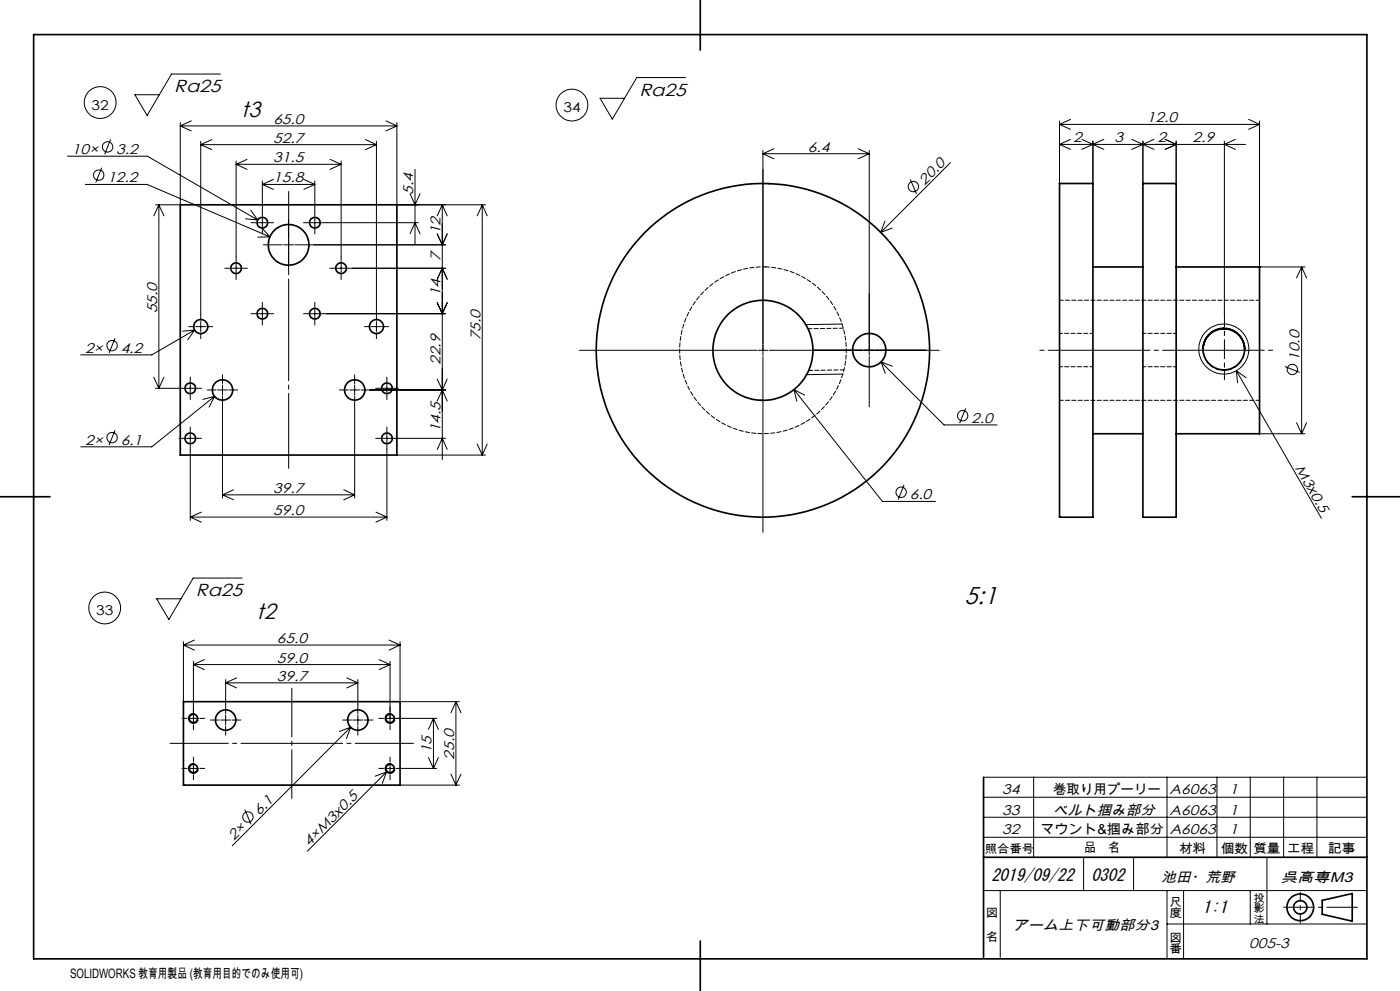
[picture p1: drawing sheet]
<svg xmlns="http://www.w3.org/2000/svg" width="420mm" height="297mm" viewBox="0 0 420 297" stroke-linecap="round" stroke-linejoin="round" font-family="sans-serif">
<g fill="none" stroke="#000" stroke-width=".3">
<path d="M54.1 36.7v24.7h-7.4M54.1 37.7h65M54.1 37.7l3.3 1.5M57.4 36.2l-3.3 1.5M66.1 22.2h-14.6l-7.4 12.4-3.6-6.2h7.3M115.8 36.2l3.3 1.5M119.1 36.7v24.7h26.6M119.1 37.7l-3.3 1.5M205.7 23.2h-14.7l-7.3 12.5-3.7-6.2h7.4M317.9 36.3v18.7M317.9 37.3h60M317.9 37.3l3.3 1.5"/>
<path d="M321.2 35.8l-3.3 1.5M374.6 35.8l3.3 1.5M377.9 36.3v43.7h13.6M377.9 37.3l-3.3 1.5M20.2 46.8h24l33.1 19.1M25.6 55.3h18.5l36.9 15.7M30.5 50.3l-1.8 4.4M33.2 41.8l-1.8 4.4M60.2 42.3v53.7M60.2 43.4h52.7M60.2 43.4l3.3 1.4M63.5 41.8l-3.3 1.6"/>
<path d="M70.8 48.3v30.2M70.8 49.2h31.5M70.8 49.2l3.3 1.6M74.1 47.8l-3.3 1.4M78.7 54.3v10.5M78.7 55.3h15.7M78.7 55.3l3.3 1.5M82 53.8l-3.3 1.5M91.2 53.8l3.2 1.5M94.4 54.3v10.5M94.4 55.3l-3.2 1.5M99 47.8l3.3 1.4"/>
<path d="M102.3 48.3v30.2M102.3 49.2l-3.3 1.6M109.6 41.8l3.3 1.6M112.9 42.3v53.7M112.9 43.4l-3.3 1.4M123 58.1l1.5 3.3 1.5-3.3M124.5 50.7v22.4M228.9 45.1v61.4M228.9 46.1h31.9M228.9 46.1l3.3 1.5M232.2 44.6l-3.3 1.5M257.5 44.6l3.3 1.5"/>
<path d="M260.8 45.1v61.3M260.8 46.1l-3.3 1.5M273.1 53.7l1.9 4.4M285.1 48.8l-20.9 20.8M317.9 43.3h55.8M317.9 43.3l3.3 1.5M321.2 41.8l-3.3 1.5M324.6 41.8l3.3 1.5M327.9 42.3v12.7M327.9 43.3l3.3 1.5M327.9 43.3l-3.3 1.5M331.2 41.8l-3.3 1.5"/>
<path d="M339.5 41.8l3.4 1.5M342.9 42.3v12.7M342.9 43.3l-3.4 1.5M342.9 43.3l3.3 1.5M346.2 41.8l-3.3 1.5M349.6 41.8l3.2 1.5-3.2 1.5M352.8 42.3v12.7M367.3 42.3v52.6M370.6 41.8l-3.3 1.5 3.3 1.5M47.7 61.4v55M47.7 61.4l1.5 3.3M47.7 61.4l-1.6 3.3"/>
<path d="M70.8 78.9v3M73.7 65.6l3.6 .3M75.2 63l2.1 2.9M75.3 66.7h1.5M77.2 66.7h3M78.5 68.3l2.5 2.7M78.7 65.2v3M78.7 68.6v1.5M79 73.4h5.7M80.6 66.7h1.5M81 71l-3.7 .1M85.1 73.4h3"/>
<path d="M86.6 65.8v5.7M86.6 71.9v3M86.6 75.3v5.7M91.1 66.7h1.5M93 66.7h3M94.4 65.2v3M94.4 68.6v1.5M102.3 78.9v3M123 70.1l1.5-3.4 1.5 3.4M125.5 66.7h-29.2M131.2 70.1l1.5 3.3 1.5-3.3M132.7 61.4v76.3"/>
<path d="M132.7 61.4l1.5 3.3M132.7 61.4l-1.5 3.3M133.7 73.4h-45.2M144.7 61.4v75M144.7 61.4l1.5 3.3M144.7 61.4l-1.5 3.3M265.5 66.2l-1.3 3.4M267.6 68.4l-3.4 1.2M56.6 97.9h1.7M58.4 98.9l-12.9 7.5h-21.3M58.4 98.9l-3.6 .4M58.4 98.9l-2.1 3"/>
<path d="M58.7 97.9h3M60.2 96.4v3M60.2 99.8v1.7M62.1 97.9h1.7M67.4 80.4h1.5M69.3 80.4h3M70.8 82.3v1.5M72.7 80.4h1.5M75.3 94h1.5M77.2 94h3M78.7 90.6v1.5M78.7 92.5v3"/>
<path d="M78.7 95.9v1.5M80.6 94h1.5M91.1 94h1.5M93 94h3M94.4 90.6v1.5M94.4 92.5v3M94.4 95.9v1.5M98.9 80.4h1.5M100.8 80.4h3M102.3 82.3v1.5M109.3 97.9h1.8M111.4 97.9h3"/>
<path d="M112.9 96.4v3M112.9 99.8v1.7M114.8 97.9h1.8M131.2 90.7l1.5 3.3 1.5-3.3M131.2 83.7l1.5-3.3 1.5 3.3M133.7 94h-37.4M133.7 80.4h-29.5M252.6 97.1l-10.8 .2M390.5 80v50M390.5 80l1.5 3.3M390.5 80l-1.5 3.3M34.5 101.3l-1.8 4.5"/>
<path d="M46.1 113.1l1.6 3.3M46.7 116.4h8.5M49.2 113.1l-1.5 3.3M55.6 116.4h3M57.1 113v1.5M57.1 114.9v3M57.1 118.3v1.5M59 116.4h1.5M62.2 116.9h2.6M64.4 118.8l-18.9 15.1h-21.3M64.4 118.8l-3.5 .9M64.4 118.8l-1.7 3.2"/>
<path d="M65.3 116.9h3M66.7 112.3v2.7M66.7 115.4v3M66.7 118.8v30.5M68.7 116.9h2.6M101.8 116.9h2.7M104.9 116.9h3M106.4 112.3v2.7M106.4 115.4v3M106.4 118.8v30.5M112.7 116.4h1.5M114.6 116.4h3"/>
<path d="M116.1 113v1.5M116.1 114.9v3M116.1 118.3v1.5M118 116.4h1.5M131.2 113.6l1.5 3.3M132.7 116.9l1.5 3.3M132.7 116.9l-1.5 3.3M133.7 116.9h-25.4M134.2 113.6l-1.5 3.3M173.8 105h53.2M227.4 105h3M228.9 106.9v52.7"/>
<path d="M230.8 105h51M238.2 116.8l26.5 33.5h16M238.2 116.8l.8 3.5M238.2 116.8l3.2 1.6M243.8 104.9h15.1M252.8 112.1l-10.8 .2M259.3 104.9h3M260.8 106.8v15.1M262.7 104.9h15.1M264.3 108.5l18.9 18.8h15.9M264.3 108.5l1.3 3.4M264.3 108.5l3.4 1.2"/>
<path d="M370.9 111.1l25.5 44.2M370.9 111.1l.4 3.6M370.9 111.1l2.9 2.1M385.5 109.9l4.4 1.7M34.5 128.9l-1.8 4.5M53.7 131.4h1.5M55.6 131.4h3M57.1 128v1.5M57.1 129.9v3M57.1 133.3v22.7M59 131.4h1.5M112.7 131.4h1.5"/>
<path d="M114.6 131.4h3M116.1 128v1.5M116.1 129.9v3M116.1 133.3v22.7M119.1 136.4h26.6M131.2 134.7l1.5-3.3 1.5 3.3M133.7 131.4h-15.7M143.2 133.1l1.5 3.3M146.2 133.1l-1.5 3.3M289.7 122.4l-1.8 4.4M377.9 130h13.6M389 126.7l1.5 3.3"/>
<path d="M392 126.7l-1.5 3.3M57.1 155h59M57.1 155l3.3 1.5M60.4 153.5l-3.3 1.5M66.7 148.3h39.7M66.7 148.3l3.4 1.5M70.1 146.8l-3.4 1.5M103.1 146.8l3.3 1.5M106.4 148.3l-3.3 1.5M112.8 153.5l3.3 1.5M116.1 155l-3.3 1.5M271.2 145.3l-1.7 4.5"/>
<path d="M72.6 173.2h-14.6l-7.3 12.5-3.7-6.2h7.3M55 192.3v18M55 193.3h65M55 193.3l3.3 1.5M58 198.2v18.6M58 199.2h59M58 199.2l3.3 1.5M58.3 191.8l-3.3 1.5M61.3 197.7l-3.3 1.5M113.7 197.7l3.3 1.5M116.7 191.8l3.3 1.5M117 198.2v18.6"/>
<path d="M117 199.2l-3.3 1.5M120 192.3v18h17.8M120 193.3l-3.3 1.5M54.6 215.3h1.5M56.5 215.3h3M58 217.2v1.5M58.4 213.9a1.5 1.5 0 0 0-1.8 1 1.5 1.5 0 0 0 1 1.8 1.5 1.5 0 0 0 1.9-1M59.9 215.3h1.5M63.1 215.8h2.7M66.2 215.8h3M67.7 214.3v3M67.7 217.7v2.6"/>
<path d="M67.7 203.7v10.2M67.7 204.6h39.7M67.7 204.6l3.3 1.6M69.6 215.8h2.6M71 203.2l-3.3 1.4M102.8 215.8h2.6M104 203.2l3.4 1.4M105.2 217.9l-35.5 35.6M105.2 217.9l-3.4 1.3M105.2 217.9l-1.3 3.5M105.8 215.8h3.1M107.4 214.3v3"/>
<path d="M107.4 217.7v2.6M107.4 203.7v10.2M107.4 204.6l-3.4 1.6M109.3 215.8h2.6M113.6 215.3h1.5M117 217.2v1.5M117.4 213.9a1.5 1.5 0 0 0-1.8 1 1.5 1.5 0 0 0 1 1.8 1.5 1.5 0 0 0 1.9-1M130 215.3v15M130 215.3l1.5 3.3M130 215.3l-1.5 3.3M131 215.3h-15.5M136.8 210.3v25"/>
<path d="M136.8 210.3l1.5 3.3M136.8 210.3l-1.5 3.3M54.6 230.3h1.5M56.5 230.3h3M58 226.9v1.5M58 228.8v3M58 232.2v1.5M58.4 228.8a1.51 1.51 0 0 0-1.8 1.1 1.51 1.51 0 0 0 1 1.9 1.51 1.51 0 0 0 1.9-1.1M59.9 230.3h1.5M113.6 230.3h1.5M115.5 230.3h3M116 231.3l-23.8 23.8"/>
<path d="M116 231.3l-3.4 1.3M116 231.3l-1.3 3.5M117 226.9v1.5M117 228.8v3M117 232.2v1.5M117.4 228.8a1.51 1.51 0 0 0-1.8 1.1 1.51 1.51 0 0 0 1 1.9 1.51 1.51 0 0 0 1.9-1.1M120 235.3h17.8M128.5 227l1.5 3.3M131 230.3h-12.1M131.5 227l-1.5 3.3M135.3 232l1.5 3.3M138.3 232l-1.5 3.3"/>
<path d="M295.1 238.9h115M295.1 232.9h115M310.1 232.9v24M350.1 232.9v24M365.1 232.9v24M375.1 232.9v24M385.1 232.9v24M395.1 232.9v24M73.4 242.6l1.9 4.4M295.1 250.9h115M295.1 244.9h115M325.1 256.9v10"/>
<path d="M340.1 256.9v10M380.1 256.9v20M295.1 266.9h115M300.1 266.9v20M350.1 276.9h60M350.1 266.9v20.4M355.1 266.9v20.5M375.1 266.9v10"/>
<circle cx="30" cy="30.7" r="4.8"/>
<circle cx="171.6" cy="31.5" r="4.8"/>
<circle cx="29.6" cy="52.5" r="1.55"/>
<circle cx="32.3" cy="44" r="1.56"/>
<circle cx="274" cy="55.9" r="1.57"/>
<circle cx="33.6" cy="103.6" r="1.56"/>
<circle cx="367.2" cy="104.6" r="7.5"/>
<circle cx="387.7" cy="110.7" r="1.56"/>
<circle cx="33.6" cy="131.1" r="1.55"/>
<circle cx="288.8" cy="124.6" r="1.55"/>
<circle cx="270.3" cy="147.5" r="1.55"/>
<circle cx="31.4" cy="182.2" r="4.8"/>
<circle cx="74.4" cy="244.8" r="1.56"/>
</g>
<g fill="none" stroke="#000" stroke-width=".5">
<path d="M10.1 10.4h400v277h-400zM210.1 0v15M317.9 55h10v100h-10zM342.9 55h9.9v100h-9.9zM54.1 61.4h65v75h-65zM327.9 80h15M352.8 80h25.1M377.9 80h.1M377.9 80v50h-25.1M360.9 104.8a6.2 6.2 0 0 1 6.3-6.3 6.2 6.2 0 0 1 6.2 6.3M327.9 130h15M0 148.9h15"/>
<path d="M405.7 148.9h14.3M55 210.3h65v25h-65zM295.1 232.9v54M295.1 256.9h115M396.7 269.8l9-2v8.3l-9-2.1zM210.1 282v15"/>
<circle cx="78.7" cy="66.7" r="1.59"/>
<circle cx="86.6" cy="73.4" r="6.1"/>
<circle cx="94.5" cy="66.7" r="1.59"/>
<circle cx="60.2" cy="97.9" r="2.11"/>
<circle cx="70.8" cy="80.4" r="1.6"/>
<circle cx="78.7" cy="94" r="1.59"/>
<circle cx="94.5" cy="94" r="1.59"/>
<circle cx="102.3" cy="80.4" r="1.6"/>
<circle cx="112.9" cy="97.9" r="2.1"/>
<circle cx="57.1" cy="116.4" r="1.59"/>
<circle cx="66.8" cy="116.9" r="3.1"/>
<circle cx="106.4" cy="116.9" r="3.1"/>
<circle cx="116.1" cy="116.4" r="1.59"/>
<circle cx="228.9" cy="105" r="15"/>
<circle cx="228.9" cy="105" r="50"/>
<circle cx="260.8" cy="104.9" r="5"/>
<circle cx="367.1" cy="104.6" r="6.2"/>
<circle cx="57.1" cy="131.4" r="1.6"/>
<circle cx="116.1" cy="131.4" r="1.6"/>
<circle cx="58" cy="215.3" r="1.26"/>
<circle cx="67.7" cy="215.8" r="3"/>
<circle cx="107.3" cy="215.8" r="3"/>
<circle cx="117" cy="215.3" r="1.26"/>
<circle cx="58" cy="230.3" r="1.25"/>
<circle cx="117" cy="230.3" r="1.25"/>
<circle cx="390.1" cy="271.9" r="4"/>
<circle cx="390.1" cy="271.9" r="2"/>
</g>
<path d="M311.9 105h70" fill="none" stroke="#000" stroke-width=".3" stroke-dasharray="30.5 1.3 1.3 1.3" stroke-dashoffset="-2.6"/>
<path d="M86.6 57.4v83" fill="none" stroke="#000" stroke-width=".3" stroke-dasharray="30.5 1.3 1.3 1.3" stroke-dashoffset="8"/>
<path d="M87.5 206.3v33" fill="none" stroke="#000" stroke-width=".3" stroke-dasharray="30.5 1.3 1.3 1.3" stroke-dashoffset="15.9"/>
<path d="M51 222.8h73" fill="none" stroke="#000" stroke-width=".3" stroke-dasharray="30.5 1.3 1.3 1.3" stroke-dashoffset="13"/>
<path d="M390.1 276.7v-9.3" fill="none" stroke="#000" stroke-width=".3" stroke-dasharray="30.5 1.3 1.3 1.3" stroke-dashoffset="27.8"/>
<path d="M385.1 271.9h22.1" fill="none" stroke="#000" stroke-width=".3" stroke-dasharray="30.5 1.3 1.3 1.3" stroke-dashoffset="21.3"/>
<path d="M367.3 105v-10.2" fill="none" stroke="#000" stroke-width=".3" stroke-dasharray="30.5 1.3 1.3 1.3" stroke-dashoffset="27.3"/>
<path d="M367.3 105v8.8" fill="none" stroke="#000" stroke-width=".3" stroke-dasharray="30.5 1.3 1.3 1.3" stroke-dashoffset="28"/>
<path d="M229.8 80a25 25 0 0 0-23.2 36.2 25 25 0 0 0 42.9 2.9 25 25 0 0 0-18.1-39l-1.6-.1M377.9 90h-60M317.9 120h60" fill="none" stroke="#000" stroke-width=".3" stroke-dasharray="1.3 .6" stroke-dashoffset=".2"/>
<path d="M253 98.4l-10.6 .1M242.6 111l10.6-.1" fill="none" stroke="#000" stroke-width=".3" stroke-dasharray="1.3 .6" stroke-dashoffset=".1"/>
<path d="M373.4 104.7a6.2 6.2 0 0 1-6.2 6.3 6.2 6.2 0 0 1-6.3-6.3" fill="none" stroke="#000" stroke-width=".3" stroke-dasharray="1.3 .6" stroke-dashoffset=".3"/>
<path d="M327.9 99.9h-10M352.9 99.9h-10M317.9 109.9h10M342.9 109.9h10" fill="none" stroke="#000" stroke-width=".3" stroke-dasharray="1.3 .6" stroke-dashoffset=".4"/>
<path d="M360.9 104.6v.1M373.4 104.7v-.1" fill="none" stroke="#000" stroke-width=".3" stroke-dasharray="1.3 .6"/>
<text font-size="7.3" x="289.4" y="180.9">5:1</text>
<g font-size="6.6">
<text x="72.4" y="35">t3</text>
<text x="77" y="185.6">t2</text>
</g>
<g font-size="5.2">
<text x="52.3" y="27.7">Ra25</text>
<text x="191.8" y="28.7">Ra25</text>
<text x="58.8" y="178.7">Ra25</text>
</g>
<g font-size="5.1">
<text x="297.4" y="263.9">2019/09/22</text>
<text x="327.4" y="263.9">0302</text>
<text x="360.8" y="273.5">1:1</text>
</g>
<g font-size="4.2">
<text x="82" y="37.1">65.0</text>
<text x="344" y="36.7">12.0</text>
<text x="21.6" y="46.2">10×</text>
<text x="34.9" y="46.2">3.2</text>
<text x="82" y="42.7">52.7</text>
<text x="242.4" y="45.5">6.4</text>
<text x="321.9" y="42.7">2</text>
<text x="334.3" y="42.7">3</text>
<text x="347.3" y="42.7">2</text>
<text x="357.8" y="42.7">2.9</text>
<text x="82" y="48.7">31.5</text>
<text x="32.2" y="54.6">12.2</text>
<text x="82" y="54.7">15.8</text>
<text x="123.9" y="58.5" transform="rotate(-90 123.9 58.5)">5.4</text>
<text x="277.4" y="55.6" transform="rotate(-45 277.4 55.6)">20.0</text>
<text x="132.1" y="70.2" transform="rotate(-90 132.1 70.2)">12</text>
<text x="132.1" y="78.2" transform="rotate(-90 132.1 78.2)">7</text>
<text x="132.1" y="88.9" transform="rotate(-90 132.1 88.9)">14</text>
<text x="47.1" y="93.9" transform="rotate(-90 47.1 93.9)">55.0</text>
<text x="144.1" y="102" transform="rotate(-90 144.1 102)">75.0</text>
<text x="25.5" y="105.7">2×</text>
<text x="36.2" y="105.7">4.2</text>
<text x="132.1" y="109.4" transform="rotate(-90 132.1 109.4)">22.9</text>
<text x="389.9" y="108.1" transform="rotate(-90 389.9 108.1)">10.0</text>
<text x="132.1" y="129.6" transform="rotate(-90 132.1 129.6)">14.5</text>
<text x="291.4" y="126.7">2.0</text>
<text x="25.5" y="133.3">2×</text>
<text x="36.2" y="133.3">6.1</text>
<text x="388.5" y="140.4" transform="rotate(60 388.5 140.4)">M3x0.5</text>
<text x="82" y="147.7">39.7</text>
<text x="272.9" y="149.7">6.0</text>
<text x="82" y="154.4">59.0</text>
<text x="83.1" y="192.7">65.0</text>
<text x="83.1" y="198.6">59.0</text>
<text x="83.1" y="204.1">39.7</text>
<text x="129.5" y="225.8" transform="rotate(-90 129.5 225.8)">15</text>
<text x="136.2" y="227.7" transform="rotate(-90 136.2 227.7)">25.0</text>
<text x="300.7" y="237.9">34</text>
<text x="350.9" y="237.9">A6063</text>
<text x="368.8" y="237.9">1</text>
<text x="77.7" y="244.5" transform="rotate(-45 77.7 244.5)">6.1</text>
<text x="300.7" y="244.1">33</text>
<text x="315.9" y="244.1">ベルト掴み部分</text>
<text x="350.9" y="244.1">A6063</text>
<text x="368.8" y="244.1">1</text>
<text x="300.7" y="249.9">32</text>
<text x="350.9" y="249.9">A6063</text>
<text x="368.8" y="249.9">1</text>
<text x="70.2" y="252.1" transform="rotate(-45 70.2 252.1)">2×</text>
<text x="92.8" y="253.8" transform="rotate(-45 92.8 253.8)">4×M3x0.5</text>
<text x="348.4" y="264.4">池田・荒野</text>
<text x="384.2" y="264.4">呉高専M3</text>
<text x="303.7" y="278.6">アーム上下可動部分3</text>
<text x="374.8" y="284.1">005-3</text>
</g>
<g font-size="4.1">
<text x="27.5" y="32.9">32</text>
<text x="169" y="33.6">34</text>
<text x="28.8" y="184.3">33</text>
<text x="315.9" y="237.9">巻取り用プーリー</text>
<text x="312.1" y="249.9">マウント&amp;掴み部分</text>
</g>
<g font-size="3.9">
<text x="325.2" y="255.5">品　名</text>
<text x="353.7" y="255.6">材料</text>
<text x="366.2" y="255.6">個数</text>
<text x="376" y="255.6">質量</text>
<text x="386.1" y="255.6">工程</text>
<text x="398.4" y="255.6">記事</text>
<text x="21" y="293">SOLIDWORKS 教育用製品 (教育用目的でのみ使用可)</text>
</g>
<g font-size="3.5">
<text x="295.4" y="255.6">照合番号</text>
<text x="295.8" y="274.9">図</text>
<text x="350.8" y="271.4">尺</text>
<text x="350.8" y="274.9">度</text>
<text x="295.8" y="282">名</text>
<text x="350.8" y="282.2">図</text>
<text x="350.8" y="285.8">番</text>
</g>
<g font-size="3.2">
<text x="376" y="270.2">投</text>
<text x="376" y="273.4">影</text>
<text x="376" y="276.5">法</text>
</g>
</svg>
